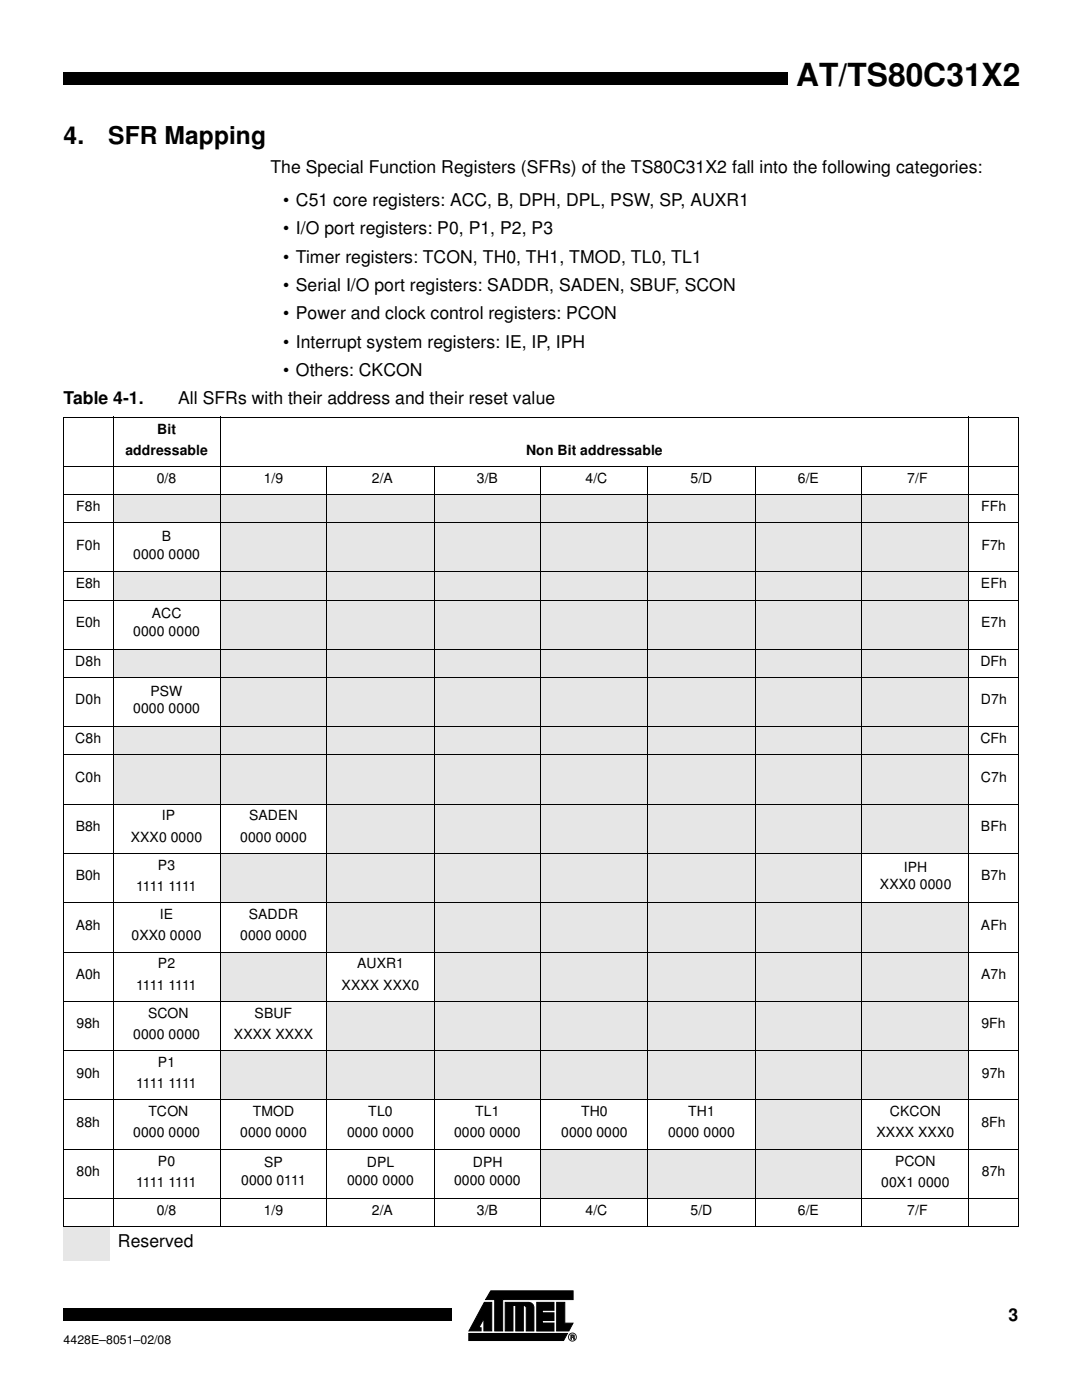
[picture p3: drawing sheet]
<svg xmlns="http://www.w3.org/2000/svg" width="216mm" height="279mm" viewBox="0 0 216 279" stroke-linecap="round" stroke-linejoin="round" font-family="sans-serif">
<path d="M12.7 261.1h1.2v2.4h-1.2zM13.9 261.1h75v2.4h-75zM88.9 261.1h1.2v2.4h-1.2z" fill="#000"/>
<g fill="#fff">
<path d="M92.3 256.7h23.8v11.9h-23.8z"/>
<path d="M93.2 257.5h22.1v10.3h-22.1z"/>
</g>
<path d="M96.6 259.9h1.5v5.7h-1.5v-2.5l-1.1 1.9h.5v.6h-2.4zM107.1 259.9h3.4v1.6h-2.3v.5h2.3v1.5h-2.3v.5h2.3v1.6h-3.4zM111.1 259.9h1.6v4.2h1.6l-.8 1.5h-2.4zM93.5 266.1h19.7l-.7 1.4h-19zM97.9 257.6h16.5v1.8h-14.1v6.2h-1.6v-6.2h-1.8zM100.8 259.9h4.6a1.05 1.05 0 0 1 1.1 1.2v4.5h-1.5v-4.6a.52 .52 0 0 0-.6-.5v5.1h-1.5v-5.1h-.5v5.1h-1.6z" fill="#000"/>
<path d="M96.6 259.9h1.5v5.7h-1.5v-2.5l-1.1 1.9h.5v.6h-2.4zM97.9 257.6h16.5v1.8h-14.1v6.2h-1.6v-6.2h-1.8zM100.8 259.9h4.6a1.05 1.05 0 0 1 1.1 1.2v4.5h-1.5v-4.6a.52 .52 0 0 0-.6-.5v5.1h-1.5v-5.1h-.5v5.1h-1.6zM107.1 259.9h3.4v1.6h-2.3v.5h2.3v1.5h-2.3v.5h2.3v1.6h-3.4zM111.1 259.9h1.6v4.2h1.6l-.8 1.5h-2.4zM93.5 266.1h19.7l-.7 1.4h-19z" fill="none" stroke="#000" stroke-width=".2"/>
<g fill="#231f20">
<path d="M114.3 266.4l.2 .1v.4l.1 .4-.3-.4 .2-.2z"/>
<path d="M113.9 266.4h.4l-.3 .1v.3h.3l-.3 .1v.4h-.1z"/>
</g>
<g fill="none" stroke="#231f20" stroke-width=".2">
<path d="M113.9 266.4l.6 .1v.4l.1 .4h-.1l-.2-.4h-.3v.4h-.1zM114 266.5h.4v.3h-.4z"/>
<circle cx="114.2" cy="266.8" r=".8"/>
</g>
<path d="M0 14.4h157.1v2.5h-157.1z" fill="#000"/>
<g fill="#fff">
<path d="M0 8.7h12.4v18.8h-12.4z"/>
<path d="M12.7 83.3h9.9v9.8h-9.9z"/>
<path d="M22.6 83.3h21.3v9.8h-21.3z"/>
<path d="M43.9 83.3h149.4v9.8h-149.4z"/>
<path d="M193.3 83.3h9.9v9.8h-9.9z"/>
<path d="M12.7 93.1h9.9v5.6h-9.9z"/>
<path d="M22.6 93.1h21.3v5.6h-21.3z"/>
<path d="M43.9 93.1h21.3v5.6h-21.3z"/>
<path d="M65.2 93.1h21.4v5.6h-21.4z"/>
<path d="M86.6 93.1h21.3v5.6h-21.3z"/>
<path d="M107.9 93.1h21.4v5.6h-21.4z"/>
<path d="M129.3 93.1h21.4v5.6h-21.4z"/>
<path d="M150.7 93.1h21.3v5.6h-21.3z"/>
<path d="M172 93.1h21.3v5.6h-21.3z"/>
<path d="M193.3 93.1h9.9v5.6h-9.9z"/>
<path d="M12.7 98.7h9.9v5.6h-9.9z"/>
</g>
<g fill="#e6e6e6">
<path d="M22.6 98.7h21.3v5.6h-21.3z"/>
<path d="M43.9 98.7h21.3v5.6h-21.3z"/>
<path d="M65.2 98.7h21.4v5.6h-21.4z"/>
<path d="M86.6 98.7h21.3v5.6h-21.3z"/>
<path d="M107.9 98.7h21.4v5.6h-21.4z"/>
<path d="M129.3 98.7h21.4v5.6h-21.4z"/>
<path d="M150.7 98.7h21.3v5.6h-21.3z"/>
<path d="M172 98.7h21.3v5.6h-21.3z"/>
</g>
<g fill="#fff">
<path d="M193.3 98.7h9.9v5.6h-9.9z"/>
<path d="M12.7 104.3h9.9v9.8h-9.9z"/>
<path d="M22.6 104.3h21.3v9.8h-21.3z"/>
</g>
<g fill="#e6e6e6">
<path d="M43.9 104.3h21.3v9.8h-21.3z"/>
<path d="M65.2 104.3h21.4v9.8h-21.4z"/>
<path d="M86.6 104.3h21.3v9.8h-21.3z"/>
<path d="M107.9 104.3h21.4v9.8h-21.4z"/>
<path d="M129.3 104.3h21.4v9.8h-21.4z"/>
<path d="M150.7 104.3h21.3v9.8h-21.3z"/>
<path d="M172 104.3h21.3v9.8h-21.3z"/>
</g>
<g fill="#fff">
<path d="M193.3 104.3h9.9v9.8h-9.9z"/>
<path d="M12.7 114.1h9.9v5.7h-9.9z"/>
</g>
<g fill="#e6e6e6">
<path d="M22.6 114.1h21.3v5.7h-21.3z"/>
<path d="M43.9 114.1h21.3v5.7h-21.3z"/>
<path d="M65.2 114.1h21.4v5.7h-21.4z"/>
<path d="M86.6 114.1h21.3v5.7h-21.3z"/>
<path d="M107.9 114.1h21.4v5.7h-21.4z"/>
<path d="M129.3 114.1h21.4v5.7h-21.4z"/>
<path d="M150.7 114.1h21.3v5.7h-21.3z"/>
<path d="M172 114.1h21.3v5.7h-21.3z"/>
</g>
<g fill="#fff">
<path d="M193.3 114.1h9.9v5.7h-9.9z"/>
<path d="M12.7 119.8h9.9v9.8h-9.9z"/>
<path d="M22.6 119.8h21.3v9.8h-21.3z"/>
</g>
<g fill="#e6e6e6">
<path d="M43.9 119.8h21.3v9.8h-21.3z"/>
<path d="M65.2 119.8h21.4v9.8h-21.4z"/>
<path d="M86.6 119.8h21.3v9.8h-21.3z"/>
<path d="M107.9 119.8h21.4v9.8h-21.4z"/>
<path d="M129.3 119.8h21.4v9.8h-21.4z"/>
<path d="M150.7 119.8h21.3v9.8h-21.3z"/>
<path d="M172 119.8h21.3v9.8h-21.3z"/>
</g>
<g fill="#fff">
<path d="M193.3 119.8h9.9v9.8h-9.9z"/>
<path d="M12.7 129.6h9.9v5.6h-9.9z"/>
</g>
<g fill="#e6e6e6">
<path d="M22.6 129.6h21.3v5.6h-21.3z"/>
<path d="M43.9 129.6h21.3v5.6h-21.3z"/>
<path d="M65.2 129.6h21.4v5.6h-21.4z"/>
<path d="M86.6 129.6h21.3v5.6h-21.3z"/>
<path d="M107.9 129.6h21.4v5.6h-21.4z"/>
<path d="M129.3 129.6h21.4v5.6h-21.4z"/>
<path d="M150.7 129.6h21.3v5.6h-21.3z"/>
<path d="M172 129.6h21.3v5.6h-21.3z"/>
</g>
<g fill="#fff">
<path d="M193.3 129.6h9.9v5.6h-9.9z"/>
<path d="M12.7 135.2h9.9v9.8h-9.9z"/>
<path d="M22.6 135.2h21.3v9.8h-21.3z"/>
</g>
<g fill="#e6e6e6">
<path d="M43.9 135.2h21.3v9.8h-21.3z"/>
<path d="M65.2 135.2h21.4v9.8h-21.4z"/>
<path d="M86.6 135.2h21.3v9.8h-21.3z"/>
<path d="M107.9 135.2h21.4v9.8h-21.4z"/>
<path d="M129.3 135.2h21.4v9.8h-21.4z"/>
<path d="M150.7 135.2h21.3v9.8h-21.3z"/>
<path d="M172 135.2h21.3v9.8h-21.3z"/>
</g>
<g fill="#fff">
<path d="M193.3 135.2h9.9v9.8h-9.9z"/>
<path d="M12.7 145h9.9v5.6h-9.9z"/>
</g>
<g fill="#e6e6e6">
<path d="M22.6 145h21.3v5.6h-21.3z"/>
<path d="M43.9 145h21.3v5.6h-21.3z"/>
<path d="M65.2 145h21.4v5.6h-21.4z"/>
<path d="M86.6 145h21.3v5.6h-21.3z"/>
<path d="M107.9 145h21.4v5.6h-21.4z"/>
<path d="M129.3 145h21.4v5.6h-21.4z"/>
<path d="M150.7 145h21.3v5.6h-21.3z"/>
<path d="M172 145h21.3v5.6h-21.3z"/>
</g>
<g fill="#fff">
<path d="M193.3 145h9.9v5.6h-9.9z"/>
<path d="M12.7 150.6h9.9v9.9h-9.9z"/>
</g>
<g fill="#e6e6e6">
<path d="M22.6 150.6h21.3v9.9h-21.3z"/>
<path d="M43.9 150.6h21.3v9.9h-21.3z"/>
<path d="M65.2 150.6h21.4v9.9h-21.4z"/>
<path d="M86.6 150.6h21.3v9.9h-21.3z"/>
<path d="M107.9 150.6h21.4v9.9h-21.4z"/>
<path d="M129.3 150.6h21.4v9.9h-21.4z"/>
<path d="M150.7 150.6h21.3v9.9h-21.3z"/>
<path d="M172 150.6h21.3v9.9h-21.3z"/>
</g>
<g fill="#fff">
<path d="M193.3 150.6h9.9v9.9h-9.9z"/>
<path d="M12.7 160.5h9.9v9.8h-9.9z"/>
<path d="M22.6 160.5h21.3v9.8h-21.3z"/>
<path d="M43.9 160.5h21.3v9.8h-21.3z"/>
</g>
<g fill="#e6e6e6">
<path d="M65.2 160.5h21.4v9.8h-21.4z"/>
<path d="M86.6 160.5h21.3v9.8h-21.3z"/>
<path d="M107.9 160.5h21.4v9.8h-21.4z"/>
<path d="M129.3 160.5h21.4v9.8h-21.4z"/>
<path d="M150.7 160.5h21.3v9.8h-21.3z"/>
<path d="M172 160.5h21.3v9.8h-21.3z"/>
</g>
<g fill="#fff">
<path d="M193.3 160.5h9.9v9.8h-9.9z"/>
<path d="M12.7 170.3h9.9v9.8h-9.9z"/>
<path d="M22.6 170.3h21.3v9.8h-21.3z"/>
</g>
<g fill="#e6e6e6">
<path d="M43.9 170.3h21.3v9.8h-21.3z"/>
<path d="M65.2 170.3h21.4v9.8h-21.4z"/>
<path d="M86.6 170.3h21.3v9.8h-21.3z"/>
<path d="M107.9 170.3h21.4v9.8h-21.4z"/>
<path d="M129.3 170.3h21.4v9.8h-21.4z"/>
<path d="M150.7 170.3h21.3v9.8h-21.3z"/>
</g>
<g fill="#fff">
<path d="M172 170.3h21.3v9.8h-21.3z"/>
<path d="M193.3 170.3h9.9v9.8h-9.9z"/>
<path d="M12.7 180.1h9.9v9.9h-9.9z"/>
<path d="M22.6 180.1h21.3v9.9h-21.3z"/>
<path d="M43.9 180.1h21.3v9.9h-21.3z"/>
</g>
<g fill="#e6e6e6">
<path d="M65.2 180.1h21.4v9.9h-21.4z"/>
<path d="M86.6 180.1h21.3v9.9h-21.3z"/>
<path d="M107.9 180.1h21.4v9.9h-21.4z"/>
<path d="M129.3 180.1h21.4v9.9h-21.4z"/>
<path d="M150.7 180.1h21.3v9.9h-21.3z"/>
<path d="M172 180.1h21.3v9.9h-21.3z"/>
</g>
<g fill="#fff">
<path d="M193.3 180.1h9.9v9.9h-9.9z"/>
<path d="M12.7 190h9.9v9.8h-9.9z"/>
<path d="M22.6 190h21.3v9.8h-21.3z"/>
</g>
<path d="M43.9 190h21.3v9.8h-21.3z" fill="#e6e6e6"/>
<path d="M65.2 190h21.4v9.8h-21.4z" fill="#fff"/>
<g fill="#e6e6e6">
<path d="M86.6 190h21.3v9.8h-21.3z"/>
<path d="M107.9 190h21.4v9.8h-21.4z"/>
<path d="M129.3 190h21.4v9.8h-21.4z"/>
<path d="M150.7 190h21.3v9.8h-21.3z"/>
<path d="M172 190h21.3v9.8h-21.3z"/>
</g>
<g fill="#fff">
<path d="M193.3 190h9.9v9.8h-9.9z"/>
<path d="M12.7 199.8h9.9v9.9h-9.9z"/>
<path d="M22.6 199.8h21.3v9.9h-21.3z"/>
<path d="M43.9 199.8h21.3v9.9h-21.3z"/>
</g>
<g fill="#e6e6e6">
<path d="M65.2 199.8h21.4v9.9h-21.4z"/>
<path d="M86.6 199.8h21.3v9.9h-21.3z"/>
<path d="M107.9 199.8h21.4v9.9h-21.4z"/>
<path d="M129.3 199.8h21.4v9.9h-21.4z"/>
<path d="M150.7 199.8h21.3v9.9h-21.3z"/>
<path d="M172 199.8h21.3v9.9h-21.3z"/>
</g>
<g fill="#fff">
<path d="M193.3 199.8h9.9v9.9h-9.9z"/>
<path d="M12.7 209.7h9.9v9.8h-9.9z"/>
<path d="M22.6 209.7h21.3v9.8h-21.3z"/>
</g>
<g fill="#e6e6e6">
<path d="M43.9 209.7h21.3v9.8h-21.3z"/>
<path d="M65.2 209.7h21.4v9.8h-21.4z"/>
<path d="M86.6 209.7h21.3v9.8h-21.3z"/>
<path d="M107.9 209.7h21.4v9.8h-21.4z"/>
<path d="M129.3 209.7h21.4v9.8h-21.4z"/>
<path d="M150.7 209.7h21.3v9.8h-21.3z"/>
<path d="M172 209.7h21.3v9.8h-21.3z"/>
</g>
<g fill="#fff">
<path d="M193.3 209.7h9.9v9.8h-9.9z"/>
<path d="M12.7 219.5h9.9v9.9h-9.9z"/>
<path d="M22.6 219.5h21.3v9.9h-21.3z"/>
<path d="M43.9 219.5h21.3v9.9h-21.3z"/>
<path d="M65.2 219.5h21.4v9.9h-21.4z"/>
<path d="M86.6 219.5h21.3v9.9h-21.3z"/>
<path d="M107.9 219.5h21.4v9.9h-21.4z"/>
<path d="M129.3 219.5h21.4v9.9h-21.4z"/>
</g>
<path d="M150.7 219.5h21.3v9.9h-21.3z" fill="#e6e6e6"/>
<g fill="#fff">
<path d="M172 219.5h21.3v9.9h-21.3z"/>
<path d="M193.3 219.5h9.9v9.9h-9.9z"/>
<path d="M12.7 229.4h9.9v9.8h-9.9z"/>
<path d="M22.6 229.4h21.3v9.8h-21.3z"/>
<path d="M43.9 229.4h21.3v9.8h-21.3z"/>
<path d="M65.2 229.4h21.4v9.8h-21.4z"/>
<path d="M86.6 229.4h21.3v9.8h-21.3z"/>
</g>
<g fill="#e6e6e6">
<path d="M107.9 229.4h21.4v9.8h-21.4z"/>
<path d="M129.3 229.4h21.4v9.8h-21.4z"/>
<path d="M150.7 229.4h21.3v9.8h-21.3z"/>
</g>
<g fill="#fff">
<path d="M172 229.4h21.3v9.8h-21.3z"/>
<path d="M193.3 229.4h9.9v9.8h-9.9z"/>
<path d="M12.7 239.2h9.9v5.6h-9.9z"/>
<path d="M22.6 239.2h21.3v5.6h-21.3z"/>
<path d="M43.9 239.2h21.3v5.6h-21.3z"/>
<path d="M65.2 239.2h21.4v5.6h-21.4z"/>
<path d="M86.6 239.2h21.3v5.6h-21.3z"/>
<path d="M107.9 239.2h21.4v5.6h-21.4z"/>
<path d="M129.3 239.2h21.4v5.6h-21.4z"/>
<path d="M150.7 239.2h21.3v5.6h-21.3z"/>
<path d="M172 239.2h21.3v5.6h-21.3z"/>
<path d="M193.3 239.2h9.9v5.6h-9.9z"/>
</g>
<path d="M12.7 244.8h9.2v6.9h-9.2z" fill="#e6e6e6"/>
<path d="M21.9 244.8h156.8v6.9h-156.8z" fill="#fff"/>
<g fill="none" stroke="#000" stroke-width=".2">
<path d="M12.6 83.3h190.7M12.6 93.1h190.7M12.6 98.7h190.7M12.7 83.4v161.3M22.6 83.2v161.7M43.9 83.2v161.7M65.2 93v151.9M86.6 93v151.9M107.9 93v151.9M129.3 93v151.9M150.7 93v151.9M172 93v151.9"/>
<path d="M193.3 83.2v161.7M203.2 83.4v161.3M12.6 104.3h190.7M12.6 114.1h190.7M12.6 119.8h190.7M12.6 129.6h190.7M12.6 135.2h190.7M12.6 145h190.7M12.6 150.6h190.7M12.6 160.5h190.7M12.6 170.3h190.7M12.6 180.1h190.7"/>
<path d="M12.6 190h190.7M12.6 199.8h190.7M12.6 209.7h190.7M12.6 219.5h190.7M12.6 229.4h190.7M12.6 239.2h190.7M12.6 244.8h190.7"/>
</g>
<text font-size="6.3" x="158.8" y="17.1">AT/TS80C31X2</text>
<g font-size="4.9">
<text x="12.7" y="28.7">4.</text>
<text x="21.6" y="28.7">SFR Mapping</text>
</g>
<g font-size="3.5">
<text x="54" y="34.5">The Special Function Registers (SFRs) of the TS80C31X2 fall into the following categories:</text>
<text x="56.5" y="41.1">• C51 core registers: ACC, B, DPH, DPL, PSW, SP, AUXR1</text>
<text x="56.5" y="46.8">• I/O port registers: P0, P1, P2, P3</text>
<text x="56.5" y="52.5">• Timer registers: TCON, TH0, TH1, TMOD, TL0, TL1</text>
<text x="56.5" y="58.1">• Serial I/O port registers: SADDR, SADEN, SBUF, SCON</text>
<text x="56.5" y="63.7">• Power and clock control registers: PCON</text>
<text x="56.5" y="69.4">• Interrupt system registers: IE, IP, IPH</text>
<text x="56.5" y="75">• Others: CKCON</text>
<text x="12.7" y="80.6">Table 4-1.</text>
<text x="35.6" y="80.6">All SFRs with their address and their reset value</text>
<text x="23.5" y="248.9">Reserved</text>
<text x="201.3" y="263.7">3</text>
</g>
<g font-size="2.8">
<text x="31.4" y="86.5">Bit</text>
<text x="25" y="90.8">addressable</text>
<text x="105" y="90.8">Non Bit addressable</text>
<text x="15.2" y="102">F8h</text>
<text x="31.3" y="96.4">0/8</text>
<text x="52.6" y="96.4">1/9</text>
<text x="74.2" y="96.4">2/A</text>
<text x="95.2" y="96.4">3/B</text>
<text x="116.8" y="96.4">4/C</text>
<text x="137.8" y="96.4">5/D</text>
<text x="159.2" y="96.4">6/E</text>
<text x="181" y="96.4">7/F</text>
<text x="195.7" y="102">FFh</text>
<text x="32.3" y="107.9">B</text>
<text x="15.2" y="109.7">F0h</text>
<text x="26.6" y="111.5">0000 0000</text>
<text x="195.8" y="109.7">F7h</text>
<text x="15.1" y="117.4">E8h</text>
<text x="195.7" y="117.4">EFh</text>
<text x="15.1" y="125.1">E0h</text>
<text x="30.3" y="123.4">ACC</text>
<text x="195.7" y="125.1">E7h</text>
<text x="26.6" y="126.9">0000 0000</text>
<text x="15" y="132.8">D8h</text>
<text x="195.6" y="132.8">DFh</text>
<text x="15" y="140.6">D0h</text>
<text x="26.6" y="142.3">0000 0000</text>
<text x="30" y="138.8">PSW</text>
<text x="195.7" y="140.6">D7h</text>
<text x="15" y="148.3">C8h</text>
<text x="195.6" y="148.3">CFh</text>
<text x="15" y="156">C0h</text>
<text x="195.7" y="156">C7h</text>
<text x="15.1" y="165.9">B8h</text>
<text x="26.1" y="168">XXX0 0000</text>
<text x="32.3" y="163.7">IP</text>
<text x="47.9" y="168">0000 0000</text>
<text x="49.7" y="163.7">SADEN</text>
<text x="195.7" y="165.9">BFh</text>
<text x="31.5" y="173.6">P3</text>
<text x="180.3" y="173.9">IPH</text>
<text x="15.1" y="175.7">B0h</text>
<text x="27.2" y="177.8">1111 1111</text>
<text x="175.6" y="177.5">XXX0 0000</text>
<text x="195.7" y="175.7">B7h</text>
<text x="15.1" y="185.5">A8h</text>
<text x="31.9" y="183.4">IE</text>
<text x="49.7" y="183.4">SADDR</text>
<text x="195.7" y="185.5">AFh</text>
<text x="26.2" y="187.7">0XX0 0000</text>
<text x="47.9" y="187.7">0000 0000</text>
<text x="15.1" y="195.4">A0h</text>
<text x="27.2" y="197.5">1111 1111</text>
<text x="31.5" y="193.3">P2</text>
<text x="68.2" y="197.5">XXXX XXX0</text>
<text x="71.2" y="193.3">AUXR1</text>
<text x="195.7" y="195.4">A7h</text>
<text x="29.5" y="203.1">SCON</text>
<text x="50.8" y="203.1">SBUF</text>
<text x="15.3" y="205.2">98h</text>
<text x="26.6" y="207.3">0000 0000</text>
<text x="46.7" y="207.3">XXXX XXXX</text>
<text x="195.8" y="205.2">9Fh</text>
<text x="15.3" y="215.1">90h</text>
<text x="31.5" y="212.9">P1</text>
<text x="195.9" y="215.1">97h</text>
<text x="27.2" y="217.2">1111 1111</text>
<text x="15.3" y="224.9">88h</text>
<text x="26.6" y="227">0000 0000</text>
<text x="29.6" y="222.8">TCON</text>
<text x="47.9" y="227">0000 0000</text>
<text x="50.4" y="222.8">TMOD</text>
<text x="69.3" y="227">0000 0000</text>
<text x="73.5" y="222.8">TL0</text>
<text x="90.6" y="227">0000 0000</text>
<text x="94.8" y="222.8">TL1</text>
<text x="112" y="227">0000 0000</text>
<text x="116" y="222.8">TH0</text>
<text x="133.3" y="227">0000 0000</text>
<text x="137.3" y="222.8">TH1</text>
<text x="174.9" y="227">XXXX XXX0</text>
<text x="177.6" y="222.8">CKCON</text>
<text x="195.8" y="224.9">8Fh</text>
<text x="31.5" y="232.6">P0</text>
<text x="52.7" y="233">SP</text>
<text x="73.2" y="233">DPL</text>
<text x="94.3" y="233">DPH</text>
<text x="178.6" y="232.6">PCON</text>
<text x="15.3" y="234.7">80h</text>
<text x="27.2" y="236.9">1111 1111</text>
<text x="48.1" y="236.5">0000 0111</text>
<text x="69.3" y="236.5">0000 0000</text>
<text x="90.6" y="236.5">0000 0000</text>
<text x="175.9" y="236.9">00X1 0000</text>
<text x="195.9" y="234.7">87h</text>
<text x="31.3" y="242.4">0/8</text>
<text x="52.6" y="242.4">1/9</text>
<text x="74.2" y="242.4">2/A</text>
<text x="95.2" y="242.4">3/B</text>
<text x="116.8" y="242.4">4/C</text>
<text x="137.8" y="242.4">5/D</text>
<text x="159.2" y="242.4">6/E</text>
<text x="181" y="242.4">7/F</text>
</g>
<text font-size="2.5" x="12.7" y="268.1">4428E–8051–02/08</text>
</svg>
